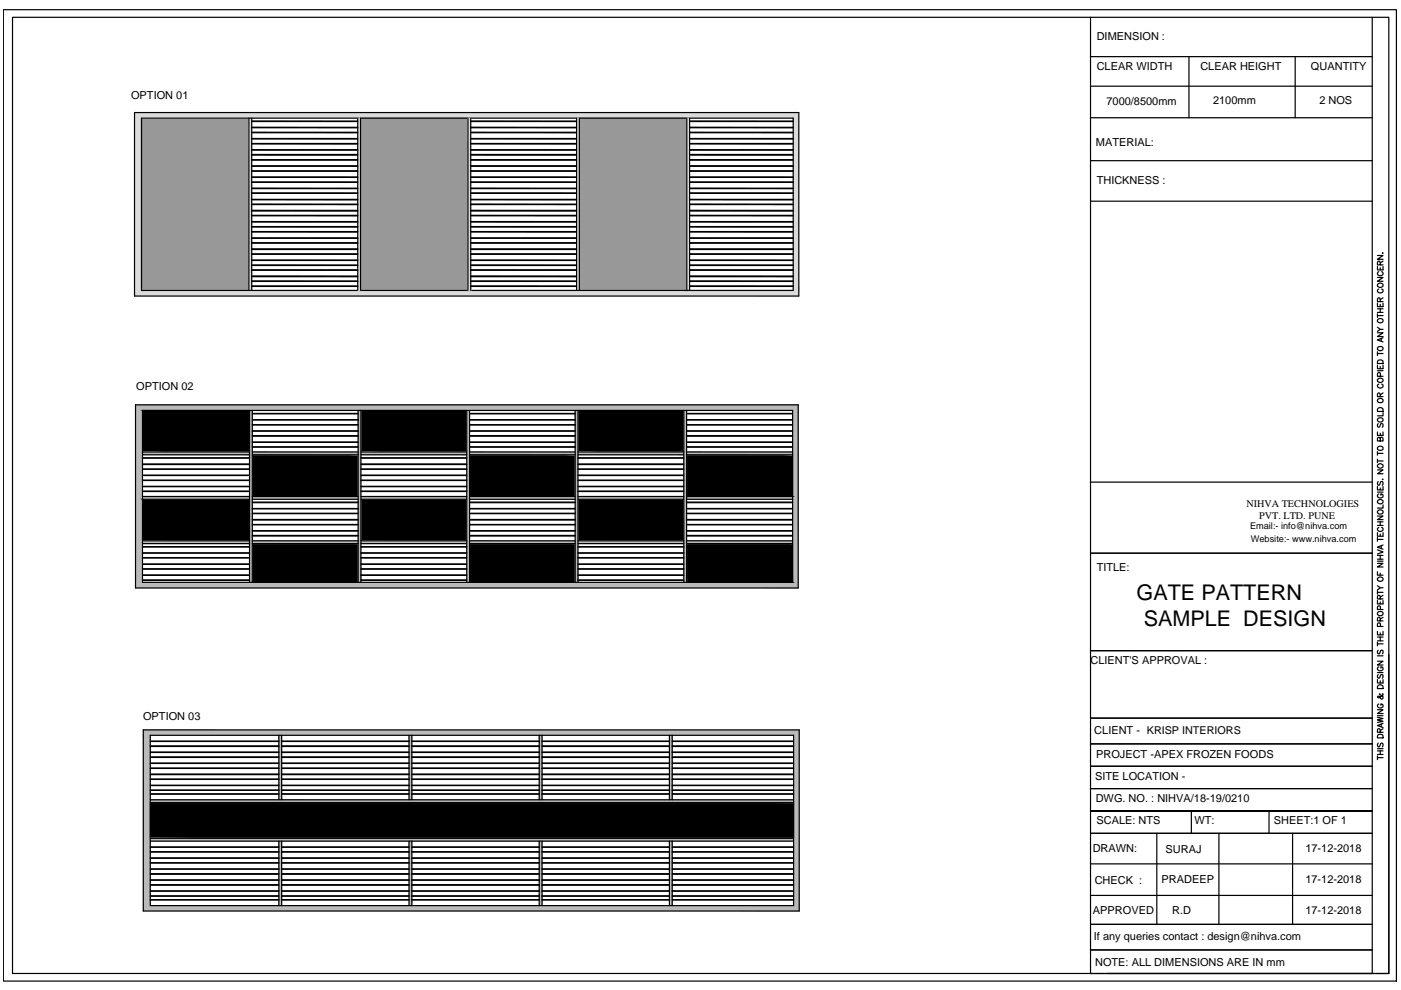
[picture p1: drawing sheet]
<svg xmlns="http://www.w3.org/2000/svg" width="297mm" height="210mm" viewBox="0 0 297 210" stroke-linecap="round" stroke-linejoin="round" font-family="sans-serif">
<!-- layer: 0 -->
<g fill="none" stroke="#000" stroke-width=".25">
<path d="M.7 2.1h295.4v205.9h-295.4zM2.7 3.7h291.8v202.7h-291.8zM231.2 3.7v202.7h59.7v-202.7M231.2 12h59.7M231.2 18.3h59.7M252.1 12v13M274.6 12v13M28.5 23.9h140.9v38.9h-140.9zM30 25h138.2v36.6h-138.2zM52.8 25v36.6M53.4 36.2h22.4M53.4 36.3h22.4"/>
<path d="M53.4 25v36.6M53.4 38.7h22.4M53.4 33.9h22.4M53.4 35.2h22.4M53.4 37.5h22.4M53.4 25.7h22.4M53.4 27h22.4M53.4 39.9h22.4M53.4 38.6h22.4M53.4 40h22.4M53.4 32.8h22.4M53.4 27.1h22.4"/>
<path d="M53.4 28.1h22.4M53.4 30.4h22.4M53.4 37.6h22.4M53.4 25.8h22.4M53.4 29.4h22.4M53.4 30.5h22.4M53.4 31.7h22.4M53.4 32.9h22.4M53.4 31.8h22.4M75.8 25v36.6M76.4 25v36.6M99.2 25v36.6"/>
<path d="M99.8 36.2h22.4M99.8 36.3h22.4M99.8 38.7h22.4M99.8 33.9h22.4M99.8 35.2h22.4M99.8 37.5h22.4M99.8 25.7h22.4M99.8 27h22.4M99.8 39.9h22.4M99.8 38.6h22.4M99.8 40h22.4M99.8 32.8h22.4"/>
<path d="M99.8 27.1h22.4M99.8 28.1h22.4M99.8 30.4h22.4M99.8 37.6h22.4M99.8 25.8h22.4M99.8 29.4h22.4M99.8 30.5h22.4M99.8 31.7h22.4M99.8 32.9h22.4M99.8 31.8h22.4M99.8 25v36.6M122.2 25v36.6"/>
<path d="M122.8 25v36.6M145.6 25v36.6M146.2 36.2h22M146.2 36.3h22M146.2 38.7h22M146.2 33.9h22M146.2 35.2h22M146.2 37.5h22M146.2 25.7h22M146.2 27h22M146.2 39.9h22M146.2 38.6h22"/>
<path d="M146.2 40h22M146.2 32.8h22M146.2 27.1h22M146.2 28.1h22M146.2 30.4h22M146.2 37.6h22M146.2 25.8h22M146.2 29.4h22M146.2 30.5h22M146.2 31.7h22M146.2 32.9h22M146.2 31.8h22"/>
<path d="M146.2 25v36.6M231.2 25h59.7M231.2 34.1h59.7M53.4 40.9h22.4M53.4 41h22.4M53.4 49.1h22.4M53.4 49.2h22.4M53.4 51.5h22.4M53.4 50.5h22.4M53.4 50.4h22.4M53.4 56.2h22.4M53.4 52.9h22.4"/>
<path d="M53.4 56.3h22.4M53.4 53.9h22.4M53.4 53.8h22.4M53.4 43.4h22.4M53.4 52.8h22.4M53.4 55.1h22.4M53.4 42.3h22.4M53.4 55.2h22.4M53.4 45.7h22.4M53.4 43.3h22.4M53.4 48h22.4M53.4 44.6h22.4"/>
<path d="M53.4 58.5h22.4M53.4 42.4h22.4M53.4 44.7h22.4M53.4 57.3h22.4M53.4 47.1h22.4M53.4 58.7h22.4M53.4 57.2h22.4M53.4 59.7h22.4M53.4 47h22.4M53.4 48.1h22.4M53.4 59.6h22.4M99.8 40.9h22.4"/>
<path d="M99.8 41h22.4M99.8 49.1h22.4M99.8 49.2h22.4M99.8 51.5h22.4M99.8 50.5h22.4M99.8 50.4h22.4M99.8 56.2h22.4M99.8 52.9h22.4M99.8 56.3h22.4M99.8 53.9h22.4M99.8 53.8h22.4M99.8 43.4h22.4"/>
<path d="M99.8 52.8h22.4M99.8 55.1h22.4M99.8 42.3h22.4M99.8 55.2h22.4M99.8 45.7h22.4M99.8 43.3h22.4M99.8 48h22.4M99.8 44.6h22.4M99.8 58.5h22.4M99.8 42.4h22.4M99.8 44.7h22.4M99.8 57.3h22.4"/>
<path d="M99.8 47.1h22.4M99.8 58.7h22.4M99.8 57.2h22.4M99.8 59.7h22.4M99.8 47h22.4M99.8 48.1h22.4M99.8 59.6h22.4M146.2 40.9h22M146.2 41h22M146.2 49.1h22M146.2 49.2h22M146.2 51.5h22"/>
<path d="M146.2 50.5h22M146.2 50.4h22M146.2 56.2h22M146.2 52.9h22M146.2 56.3h22M146.2 53.9h22M146.2 53.8h22M146.2 43.4h22M146.2 52.8h22M146.2 55.1h22M146.2 42.3h22M146.2 55.2h22"/>
<path d="M146.2 45.7h22M146.2 43.3h22M146.2 48h22M146.2 44.6h22M146.2 58.5h22M146.2 42.4h22M146.2 44.7h22M146.2 57.3h22M146.2 47.1h22M146.2 58.7h22M146.2 57.2h22M146.2 59.7h22"/>
<path d="M146.2 47h22M146.2 48.1h22M146.2 59.6h22M231.2 42.7h59.7M292 58.8h1.2l-1.2 .8h1.2M292 56.5v.7h1.2v-.7M292 54.2h1.2l-1.2 .8h1.2M292.3 57.6a.5 .5 0 0 0-.1 .7 .5 .5 0 0 0 .7 .1l.3-.3v-.3l-.3-.2M292.6 56.2l-.1-.8h-.3l-.2 .8h1.2M292.6 56.8v.4M293.1 53.7h.1zM293.2 55.4l-.6 .3"/>
<path d="M53.4 60.7h22.4M53.4 60.6h22.4M99.8 60.7h22.4M99.8 60.6h22.4M146.2 60.7h22M146.2 60.6h22M292 77.4v.8h1.2v-.8M292 70.6h1.2l-1.2 .8h1.2M292 64.3v.7h1.2v-.7M292 66.5v.8M292 74.6v.8M292 78.6h1.2"/>
<path d="M292 75h1.2M292 69.4l.6 .4M292 66.9h1.2M292 66.2h1.2M292 65.5h1.2M292.2 76.4a.65 .65 0 0 1 .8 0 .65 .65 0 0 1 .2 .7h-1.2zM292.2 73.6a.54 .54 0 0 1 .8-.1 .54 .54 0 0 1 .1 .7 .54 .54 0 0 1-.8 .1 .54 .54 0 0 1-.1-.7zM292.2 67.6a.54 .54 0 0 1 .8-.1 .54 .54 0 0 1 .1 .8 .54 .54 0 0 1-.8 .1 .54 .54 0 0 1-.1-.8zM292.2 60.1a.52 .52 0 0 1 .8 0 .52 .52 0 0 1-.1 .8 .51 .51 0 0 1-.7-.1 .51 .51 0 0 1 0-.7zM292.3 61.3a.46 .46 0 0 0-.2 .6 .46 .46 0 0 0 .7 .2 .41 .41 0 0 0 .4-.3 .41 .41 0 0 0-.3-.5M292.6 64l-.1-.8h-.3l-.2 .8h1.2M292.6 64.5v.5"/>
<path d="M292.6 65.5v.7M292.6 77.7v.5M292.7 79.8l-.1-.7-.3-.1-.3 .3v.5h1.2M292.8 71.8v.5M293.2 71.6l-1.2 .5 1.2 .4M293.2 69.8h-.6l-.6 .5M293.2 63.1l-.6 .4M28.7 85.8h140.5v38.9h-140.5zM30.2 87h137.8v36.5h-137.8zM30.2 96.4h22.7M30.2 95.8h22.7M30.2 97.1h22.7"/>
<path d="M30.2 98.4h22.7M30.2 99.4h22.7M30.2 99.5h22.7M30.2 98.5h22.7M52.9 87v36.5M53.5 96.4h22.4M53.5 95.8h22.4M53.5 87v36.5M53.5 87.7h22.4M53.5 89h22.4M53.5 90h22.4M53.5 90.1h22.4"/>
<path d="M53.5 89.1h22.4M53.5 91.3h22.4M53.5 92.4h22.4M53.5 92.5h22.4M53.5 91.4h22.4M53.5 93.7h22.4M53.5 94.7h22.4M53.5 94.8h22.4M53.5 93.8h22.4M75.9 87v36.5M76.5 96.4h22.5M76.5 95.8h22.5"/>
<path d="M76.5 87v36.5M76.5 97.1h22.5M76.5 98.4h22.5M76.5 99.4h22.5M76.5 99.5h22.5M76.5 98.5h22.5M99 87v36.5M99.6 96.4h22.3M99.6 95.8h22.3M99.6 87v36.5M99.6 87.7h22.3M99.6 89h22.3"/>
<path d="M99.6 90h22.3M99.6 90.1h22.3M99.6 89.1h22.3M99.6 91.3h22.3M99.6 92.4h22.3M99.6 92.5h22.3M99.6 91.4h22.3M99.6 93.7h22.3M99.6 94.7h22.3M99.6 94.8h22.3M99.6 93.8h22.3M121.9 87v36.5"/>
<path d="M122.5 96.4h22.5M122.5 95.8h22.5M122.5 87v36.5M122.5 97.1h22.5M122.5 98.4h22.5M122.5 99.4h22.5M122.5 99.5h22.5M122.5 98.5h22.5M145 87v36.5M145.6 96.4h22.4M145.6 95.8h22.4M145.6 87v36.5"/>
<path d="M145.6 87.7h22.4M145.6 89h22.4M145.6 90h22.4M145.6 90.1h22.4M145.6 89.1h22.4M145.6 91.3h22.4M145.6 92.4h22.4M145.6 92.5h22.4M145.6 91.4h22.4M145.6 93.7h22.4M145.6 94.7h22.4M145.6 94.8h22.4"/>
<path d="M145.6 93.8h22.4M292 99.6h1.2l-1.2 .8h1.2M292 91.6v.7h1.2v-.7M292 95.7v.8M292 97.4v.7M292 97.7h1.2M292 96.1h1.2M292.1 94.8a.53 .53 0 0 1 .8-.2 .53 .53 0 0 1 0 .8 .52 .52 0 0 1-.6 .1 .52 .52 0 0 1-.2-.7zM292.2 98.5a.52 .52 0 0 1 .8-.1 .52 .52 0 0 1-.1 .8 .51 .51 0 0 1-.7 0 .51 .51 0 0 1 0-.7zM292.2 89.8l-.2 .3 .2 .5 .3-.1 .3-.6h.4v.4l-.1 .3M292.2 88.7a.54 .54 0 0 1 .8-.1 .54 .54 0 0 1 .1 .8 .54 .54 0 0 1-.8 0 .54 .54 0 0 1-.1-.7zM292.2 86.6l.3-.2 .6 .2 .1 .6h-1.2z"/>
<path d="M292.2 84.6a.52 .52 0 0 1 .8-.1 .52 .52 0 0 1-.1 .8 .51 .51 0 0 1-.7 0 .51 .51 0 0 1 0-.7zM292.2 80.3a.52 .52 0 0 1 .8-.1 .52 .52 0 0 1-.1 .8 .51 .51 0 0 1-.7 0 .51 .51 0 0 1 0-.7zM292.3 81.4a.52 .52 0 0 0 0 .8 .52 .52 0 0 0 .8 0l.1-.5-.3-.3M292.6 93l.2-.3 .4 .1v.2v.5h-1.2l.2-.7 .2-.1 .2 .1v.7M292.6 84.1v-.5l-.3-.3-.3 .3v.5h1.2M292.6 91.8v.5M293.2 87.5v.7h-1.2M293.2 83.3l-.6 .4M30.2 117.3h22.7M30.2 105.9h22.7M30.2 105.3h22.7M30.2 115.3h22.7"/>
<path d="M30.2 114.7h22.7M30.2 115.9h22.7M30.2 116h22.7M30.2 117.2h22.7M30.2 118.2h22.7M30.2 118.3h22.7M30.2 119.6h22.7M30.2 119.7h22.7M30.2 100.7h22.7M30.2 101.8h22.7M30.2 101.9h22.7M30.2 100.8h22.7"/>
<path d="M30.2 103.1h22.7M30.2 104.1h22.7M30.2 104.2h22.7M30.2 103.2h22.7M53.5 105.9h22.4M53.5 105.3h22.4M53.5 115.3h22.4M53.5 114.7h22.4M53.5 106.5h22.4M53.5 106.6h22.4M53.5 107.8h22.4M53.5 108.8h22.4"/>
<path d="M53.5 108.9h22.4M53.5 107.9h22.4M53.5 110.1h22.4M53.5 111.2h22.4M53.5 111.3h22.4M53.5 110.3h22.4M53.5 112.5h22.4M53.5 113.5h22.4M53.5 113.7h22.4M53.5 112.6h22.4M76.5 117.3h22.5M76.5 105.9h22.5"/>
<path d="M76.5 105.3h22.5M76.5 115.3h22.5M76.5 114.7h22.5M76.5 115.9h22.5M76.5 116h22.5M76.5 117.2h22.5M76.5 118.2h22.5M76.5 118.3h22.5M76.5 119.6h22.5M76.5 119.7h22.5M76.5 100.7h22.5M76.5 101.8h22.5"/>
<path d="M76.5 101.9h22.5M76.5 100.8h22.5M76.5 103.1h22.5M76.5 104.1h22.5M76.5 104.2h22.5M76.5 103.2h22.5M99.6 105.9h22.3M99.6 105.3h22.3M99.6 115.3h22.3M99.6 114.7h22.3M99.6 106.5h22.3M99.6 106.6h22.3"/>
<path d="M99.6 107.8h22.3M99.6 108.8h22.3M99.6 108.9h22.3M99.6 107.9h22.3M99.6 110.1h22.3M99.6 111.2h22.3M99.6 111.3h22.3M99.6 110.3h22.3M99.6 112.5h22.3M99.6 113.5h22.3M99.6 113.7h22.3M99.6 112.6h22.3"/>
<path d="M122.5 117.3h22.5M122.5 105.9h22.5M122.5 105.3h22.5M122.5 115.3h22.5M122.5 114.7h22.5M122.5 115.9h22.5M122.5 116h22.5M122.5 117.2h22.5M122.5 118.2h22.5M122.5 118.3h22.5M122.5 119.6h22.5M122.5 119.7h22.5"/>
<path d="M122.5 100.7h22.5M122.5 101.8h22.5M122.5 101.9h22.5M122.5 100.8h22.5M122.5 103.1h22.5M122.5 104.1h22.5M122.5 104.2h22.5M122.5 103.2h22.5M145.6 105.9h22.4M145.6 105.3h22.4M145.6 115.3h22.4M145.6 114.7h22.4"/>
<path d="M145.6 106.5h22.4M145.6 106.6h22.4M145.6 107.8h22.4M145.6 108.8h22.4M145.6 108.9h22.4M145.6 107.9h22.4M145.6 110.1h22.4M145.6 111.2h22.4M145.6 111.3h22.4M145.6 110.3h22.4M145.6 112.5h22.4M145.6 113.5h22.4"/>
<path d="M145.6 113.7h22.4M145.6 112.6h22.4M231.2 117.3h59.7M231.2 102.2h59.7M292 119.5h1.2l-1.2 .7h1.2M292 116.6l1.2 .4-1.2 .5M292 112.9v.8h1.2v-.8M292 109.4h1.2l-1.2 .8h1.2M292 103.2v.7h1.2v-.7M292 113.9v.9M292 119h1.2M292 118.6h1.2"/>
<path d="M292 117.8h1.2M292 114.4h1.2M292 111.4h1.2M292 110.6h1.2M292 104.3h1.2M292.1 108.3a.53 .53 0 0 1 .8-.2 .53 .53 0 0 1 0 .9 .52 .52 0 0 1-.6 0 .52 .52 0 0 1-.2-.7zM292.2 106a.52 .52 0 0 1 .8 0 .52 .52 0 0 1-.1 .8 .51 .51 0 0 1-.7-.1 .51 .51 0 0 1 0-.7zM292.2 102.1l-.2 .3 .2 .5 .3-.1 .4-.7h.2l.1 .3-.1 .5M292.3 111.8a.52 .52 0 0 0 0 .8 .52 .52 0 0 0 .8 0l.1-.5-.3-.3M292.3 104.7a.5 .5 0 0 0-.1 .8 .5 .5 0 0 0 .7 0 .41 .41 0 0 0 .3-.5 .41 .41 0 0 0-.4-.3v.3M292.6 103.4v.5M292.6 110.6v.8"/>
<path d="M292.6 113.2v.5M292.6 117.8v.8M292.8 115.7v.6M293.1 101.6h.1zM293.2 115.6l-1.2 .4 1.2 .4M293.2 107v.7h-1.2M30.2 120.6h22.7M30.2 120.7h22.7M30.2 121.9h22.7M30.2 123h22.7M30.2 122h22.7M76.5 120.6h22.5"/>
<path d="M76.5 120.7h22.5M76.5 121.9h22.5M76.5 123h22.5M76.5 122h22.5M122.5 120.6h22.5M122.5 120.7h22.5M122.5 121.9h22.5M122.5 123h22.5M122.5 122h22.5M290.9 138h-59.7h59.7M292 133.9v.7h1.2v-.7M292 127.3v.7h1.2v-.7"/>
<path d="M292 121.2v.7h1.2M292 125.2v.8M292 136.1v.8M292 139.1h1.2M292 136.5h1.2M292 135.9h1.2M292 135.1h1.2M292 125.6h1.2M292 124.2l.6 .4M292.2 137.9l-.2 .2 .2 .5 .3-.1 .3-.6 .4 .1v.4l-.1 .2M292.2 129.7a.54 .54 0 0 1 .8 0 .54 .54 0 0 1 .1 .7 .54 .54 0 0 1-.8 .1 .54 .54 0 0 1-.1-.8zM292.2 122.5a.52 .52 0 0 1 .8-.1 .52 .52 0 0 1-.1 .8 .51 .51 0 0 1-.7 0 .51 .51 0 0 1 0-.7z"/>
<path d="M292.6 131.6v-.6l-.4-.1-.2 .7h1.2M292.6 127v-.7h-.4l-.2 .7h1.2M292.6 121.5v.4M292.6 127.6v.4M292.6 134.2v.4M292.6 135.1v.8M292.7 132.8l-.1-.6-.4-.1-.2 .7h1.2M292.7 129.2l-.1-.6-.4-.1-.2 .7h1.2M293.2 124.6h-.6l-.6 .5M293.2 130.9l-.6 .4M293.2 126.2l-.6 .4M294.5 138.8v67.6h-59.8"/>
<path d="M30.4 154.8h139v38.4h-139zM31.9 155.9h136.4v36.1h-136.4zM31.9 157.1h27.2M31.9 158.1h27.2M31.9 158.3h27.2M31.9 157.2h27.2M31.9 159.5h27.2M59.1 155.9v13.7M59.7 155.9v13.7M59.7 157.1h27M59.7 158.1h27M59.7 158.3h27"/>
<path d="M59.7 157.2h27M59.7 159.5h27M86.7 155.9v13.7M87.3 155.9v13.7M87.3 157.1h27M87.3 158.1h27M87.3 158.3h27M87.3 157.2h27M87.3 159.5h27M114.3 155.9v13.7M114.9 155.9v13.7M114.9 157.1h27"/>
<path d="M114.9 158.1h27M114.9 158.3h27M114.9 157.2h27M114.9 159.5h27M141.9 155.9v13.7M142.5 155.9v13.7M142.5 157.1h25.8M142.5 158.1h25.8M142.5 158.3h25.8M142.5 157.2h25.8M142.5 159.5h25.8M231.2 152.3h59.7"/>
<path d="M231.2 157.7h59.7M292 152.1l1.2 .2-1.2 .3 1.2 .3-1.2 .3M292 150.5h1.2l-1.2 .8h1.2M292 144.1v.7h1.2v-.7M292 140.2h1.2l-1.2 .8h1.2M292 160h1.2M292 159.2h1.2M292 158.7h1.2M292 151.8h1.2M292 142.6h1.2M292.2 157.6l-.2 .2 .2 .6 .3-.1 .4-.7h.2l.1 .2-.1 .6M292.2 155.8a.65 .65 0 0 1 .8-.1 .65 .65 0 0 1 .2 .7h-1.2z"/>
<path d="M292.2 145.3a.65 .65 0 0 1 .8 0 .65 .65 0 0 1 .2 .7h-1.2zM292.2 143l-.2 .3 .2 .5 .3-.1 .3-.6h.4v.4l-.1 .3M292.3 149.3a.5 .5 0 0 0-.1 .7 .5 .5 0 0 0 .7 .1 .41 .41 0 0 0 .3-.5 .41 .41 0 0 0-.4-.3v.2M292.3 141.4a.5 .5 0 0 0-.1 .7 .5 .5 0 0 0 .7 .1 .41 .41 0 0 0 .3-.5 .41 .41 0 0 0-.4-.3v.3M292.6 147.1l-.1 .1a.68 .68 0 0 1 .6 1h-.3l-.3-.6h-.3l-.2 .2 .2 .1h.3l.7-.5v-.3h-.1M292.6 155.3v-.7l-.4-.1-.2 .8h1.2M292.6 144.3v.5M292.6 159.2v.8M292.8 153.5v.6M293.2 153.4l-1.2 .4 1.2 .4M293.2 154.5l-.6 .4M31.9 178.3h136.4"/>
<path d="M31.9 177.7h136.4M31.9 169.6h136.4M31.9 170.2h136.4M31.9 160.5h27.2M31.9 160.6h27.2M31.9 161.8h27.2M31.9 162.8h27.2M31.9 162.9h27.2M31.9 161.9h27.2M31.9 164.1h27.2M31.9 165.2h27.2M31.9 165.3h27.2"/>
<path d="M31.9 164.2h27.2M31.9 166.5h27.2M31.9 167.5h27.2M31.9 167.6h27.2M31.9 166.6h27.2M31.9 168.4h27.2M31.9 168.3h27.2M31.9 179.6h27.2M59.1 178.3v13.7M59.7 178.3v13.7M59.7 160.5h27M59.7 160.6h27"/>
<path d="M59.7 161.8h27M59.7 162.8h27M59.7 162.9h27M59.7 161.9h27M59.7 164.1h27M59.7 165.2h27M59.7 165.3h27M59.7 164.2h27M59.7 166.5h27M59.7 167.5h27M59.7 167.6h27M59.7 166.6h27"/>
<path d="M59.7 168.4h27M59.7 168.3h27M59.7 179.6h27M86.7 178.3v13.7M87.3 178.3v13.7M87.3 160.5h27M87.3 160.6h27M87.3 161.8h27M87.3 162.8h27M87.3 162.9h27M87.3 161.9h27M87.3 164.1h27"/>
<path d="M87.3 165.2h27M87.3 165.3h27M87.3 164.2h27M87.3 166.5h27M87.3 167.5h27M87.3 167.6h27M87.3 166.6h27M87.3 168.4h27M87.3 168.3h27M87.3 179.6h27M114.3 178.3v13.7M114.9 178.3v13.7"/>
<path d="M114.9 160.5h27M114.9 160.6h27M114.9 161.8h27M114.9 162.8h27M114.9 162.9h27M114.9 161.9h27M114.9 164.1h27M114.9 165.2h27M114.9 165.3h27M114.9 164.2h27M114.9 166.5h27M114.9 167.5h27"/>
<path d="M114.9 167.6h27M114.9 166.6h27M114.9 168.4h27M114.9 168.3h27M114.9 179.6h27M141.9 178.3v13.7M142.5 178.3v13.7M142.5 160.5h25.8M142.5 160.6h25.8M142.5 161.8h25.8M142.5 162.8h25.8M142.5 162.9h25.8"/>
<path d="M142.5 161.9h25.8M142.5 164.1h25.8M142.5 165.2h25.8M142.5 165.3h25.8M142.5 164.2h25.8M142.5 166.5h25.8M142.5 167.5h25.8M142.5 167.6h25.8M142.5 166.6h25.8M142.5 168.4h25.8M142.5 168.3h25.8M142.5 179.6h25.8"/>
<path d="M231.2 162.5h59.7M231.2 167.2h59.7M231.2 176.7h59.7M245.3 176.7v19.3M252.6 171.9v4.8M258.4 176.7v19.3M269.1 171.9v4.8M274.1 176.7v19.3M290.9 171.9h-59.7h59.7M292 160.6h1.2M292 160.3v.8M31.9 180.6h27.2"/>
<path d="M31.9 180.7h27.2M31.9 181.9h27.2M31.9 182.9h27.2M31.9 183h27.2M31.9 182h27.2M31.9 184.2h27.2M31.9 185.2h27.2M31.9 185.4h27.2M31.9 184.3h27.2M31.9 186.5h27.2M31.9 187.6h27.2M31.9 187.7h27.2"/>
<path d="M31.9 186.6h27.2M31.9 188.9h27.2M31.9 189.9h27.2M31.9 190h27.2M31.9 189h27.2M31.9 190.8h27.2M31.9 190.7h27.2M59.7 180.6h27M59.7 180.7h27M59.7 181.9h27M59.7 182.9h27M59.7 183h27"/>
<path d="M59.7 182h27M59.7 184.2h27M59.7 185.2h27M59.7 185.4h27M59.7 184.3h27M59.7 186.5h27M59.7 187.6h27M59.7 187.7h27M59.7 186.6h27M59.7 188.9h27M59.7 189.9h27M59.7 190h27"/>
<path d="M59.7 189h27M59.7 190.8h27M59.7 190.7h27M87.3 180.6h27M87.3 180.7h27M87.3 181.9h27M87.3 182.9h27M87.3 183h27M87.3 182h27M87.3 184.2h27M87.3 185.2h27M87.3 185.4h27"/>
<path d="M87.3 184.3h27M87.3 186.5h27M87.3 187.6h27M87.3 187.7h27M87.3 186.6h27M87.3 188.9h27M87.3 189.9h27M87.3 190h27M87.3 189h27M87.3 190.8h27M87.3 190.7h27M114.9 180.6h27"/>
<path d="M114.9 180.7h27M114.9 181.9h27M114.9 182.9h27M114.9 183h27M114.9 182h27M114.9 184.2h27M114.9 185.2h27M114.9 185.4h27M114.9 184.3h27M114.9 186.5h27M114.9 187.6h27M114.9 187.7h27"/>
<path d="M114.9 186.6h27M114.9 188.9h27M114.9 189.9h27M114.9 190h27M114.9 189h27M114.9 190.8h27M114.9 190.7h27M142.5 180.6h25.8M142.5 180.7h25.8M142.5 181.9h25.8M142.5 182.9h25.8M142.5 183h25.8"/>
<path d="M142.5 182h25.8M142.5 184.2h25.8M142.5 185.2h25.8M142.5 185.4h25.8M142.5 184.3h25.8M142.5 186.5h25.8M142.5 187.6h25.8M142.5 187.7h25.8M142.5 186.6h25.8M142.5 188.9h25.8M142.5 189.9h25.8M142.5 190h25.8"/>
<path d="M142.5 189h25.8M142.5 190.8h25.8M142.5 190.7h25.8M231.2 196h59.7M231.2 183.2h59.7M231.2 189.9h59.7M231.2 201.4h59.7"/>
</g>
<g fill="#bababa" stroke="#bababa" stroke-width=".21">
<path d="M30.4 154.8v1.1h139zM30.4 154.8h139v1.1z"/>
<path d="M168.3 155.9v36.1h1.1zM168.3 155.9h1.1v36.1z"/>
<path d="M30.4 155.9v36.1h1.5zM30.4 155.9h1.5v36.1z"/>
<path d="M30.4 192v1.2h139zM30.4 192h139v1.2z"/>
<path d="M114.3 155.9v13.7h.6zM114.3 155.9h.6v13.7z"/>
<path d="M141.9 178.3v13.7h.6zM141.9 178.3h.6v13.7z"/>
<path d="M114.3 178.3v13.7h.6zM114.3 178.3h.6v13.7z"/>
<path d="M86.7 178.3v13.7h.6zM86.7 178.3h.6v13.7z"/>
<path d="M59.1 178.3v13.7h.6zM59.1 178.3h.6v13.7z"/>
<path d="M31.9 177.7v.6h136.4zM31.9 177.7h136.4v.6z"/>
<path d="M31.9 169.6v.6h136.4zM31.9 169.6h136.4v.6z"/>
<path d="M59.1 155.9v13.7h.6zM59.1 155.9h.6v13.7z"/>
<path d="M141.9 155.9v13.7h.6zM141.9 155.9h.6v13.7z"/>
<path d="M86.7 155.9v13.7h.6zM86.7 155.9h.6v13.7z"/>
<path d="M28.7 85.8v1.2h140.5zM28.7 85.8h140.5v1.2z"/>
<path d="M168 87v36.5h1.2zM168 87h1.2v36.5z"/>
<path d="M28.7 87v36.5h1.5zM28.7 87h1.5v36.5z"/>
<path d="M28.7 123.5v1.2h140.5zM28.7 123.5h140.5v1.2z"/>
<path d="M99.6 95.8v.6h22.3zM99.6 95.8h22.3v.6z"/>
<path d="M145.6 95.8v.6h22.4zM145.6 95.8h22.4v.6z"/>
<path d="M145.6 105.3v.6h22.4zM145.6 105.3h22.4v.6z"/>
<path d="M145.6 114.7v.6h22.4zM145.6 114.7h22.4v.6z"/>
<path d="M122.5 114.7v.6h22.5zM122.5 114.7h22.5v.6z"/>
<path d="M99.6 114.7v.6h22.3zM99.6 114.7h22.3v.6z"/>
<path d="M76.5 114.7v.6h22.5zM76.5 114.7h22.5v.6z"/>
<path d="M53.5 114.7v.6h22.4zM53.5 114.7h22.4v.6z"/>
<path d="M30.2 114.7v.6h22.7zM30.2 114.7h22.7v.6z"/>
<path d="M30.2 105.3v.6h22.7zM30.2 105.3h22.7v.6z"/>
<path d="M30.2 95.8v.6h22.7zM30.2 95.8h22.7v.6z"/>
<path d="M53.5 95.8v.6h22.4zM53.5 95.8h22.4v.6z"/>
<path d="M53.5 105.3v.6h22.4zM53.5 105.3h22.4v.6z"/>
<path d="M76.5 95.8v.6h22.5zM76.5 95.8h22.5v.6z"/>
<path d="M122.5 95.8v.6h22.5zM122.5 95.8h22.5v.6z"/>
<path d="M122.5 105.3v.6h22.5zM122.5 105.3h22.5v.6z"/>
<path d="M76.5 105.3v.6h22.5zM76.5 105.3h22.5v.6z"/>
<path d="M99.6 105.3v.6h22.3zM99.6 105.3h22.3v.6z"/>
<path d="M52.9 87v36.5h.6zM52.9 87h.6v36.5z"/>
<path d="M75.9 87v36.5h.6zM75.9 87h.6v36.5z"/>
<path d="M99 87v36.5h.6zM99 87h.6v36.5z"/>
<path d="M145 87v36.5h.6zM145 87h.6v36.5z"/>
<path d="M121.9 87v36.5h.6zM121.9 87h.6v36.5z"/>
<path d="M53.4 25.7l22.4 .1zM53.4 25.7l22.4 .1z"/>
<path d="M53.4 39.9l22.4 .1zM53.4 39.9l22.4 .1z"/>
<path d="M53.4 38.6l22.4 .1zM53.4 38.6l22.4 .1z"/>
<path d="M53.4 37.5l22.4 .1zM53.4 37.5l22.4 .1z"/>
<path d="M53.4 36.2l22.4 .1zM53.4 36.2l22.4 .1z"/>
<path d="M53.4 35.2h22.4zM53.4 35.2h22.4z"/>
<path d="M53.4 33.9h22.4zM53.4 33.9h22.4z"/>
<path d="M53.4 32.8v.1h22.4zM53.4 32.8h22.4v.1z"/>
<path d="M53.4 31.7l22.4 .1zM53.4 31.7l22.4 .1z"/>
<path d="M53.4 30.4l22.4 .1zM53.4 30.4l22.4 .1z"/>
<path d="M53.4 29.4h22.4zM53.4 29.4h22.4z"/>
<path d="M53.4 28.1h22.4zM53.4 28.1h22.4z"/>
<path d="M53.4 27l22.4 .1zM53.4 27l22.4 .1z"/>
<path d="M53.4 40.9l22.4 .1zM53.4 40.9l22.4 .1z"/>
<path d="M53.4 52.8v.1h22.4zM53.4 52.8h22.4v.1z"/>
<path d="M53.4 51.5h22.4zM53.4 51.5h22.4z"/>
<path d="M53.4 50.4l22.4 .1zM53.4 50.4l22.4 .1z"/>
<path d="M53.4 49.1l22.4 .1zM53.4 49.1l22.4 .1z"/>
<path d="M53.4 48l22.4 .1zM53.4 48l22.4 .1z"/>
<path d="M53.4 47l22.4 .1zM53.4 47l22.4 .1z"/>
<path d="M53.4 45.7h22.4zM53.4 45.7h22.4z"/>
<path d="M53.4 44.6v.1h22.4zM53.4 44.6h22.4v.1z"/>
<path d="M53.4 43.3l22.4 .1zM53.4 43.3l22.4 .1z"/>
<path d="M53.4 42.3l22.4 .1zM53.4 42.3l22.4 .1z"/>
<path d="M53.4 60.6l22.4 .1zM53.4 60.6l22.4 .1z"/>
<path d="M53.4 53.8l22.4 .1zM53.4 53.8l22.4 .1z"/>
<path d="M53.4 55.1l22.4 .1zM53.4 55.1l22.4 .1z"/>
<path d="M53.4 56.2l22.4 .1zM53.4 56.2l22.4 .1z"/>
<path d="M53.4 57.2l22.4 .1zM53.4 57.2l22.4 .1z"/>
<path d="M53.4 58.5v.2h22.4zM53.4 58.5h22.4v.2z"/>
<path d="M53.4 59.6l22.4 .1zM53.4 59.6l22.4 .1z"/>
<path d="M146.2 25.7l22 .1zM146.2 25.7l22 .1z"/>
<path d="M146.2 36.2l22 .1zM146.2 36.2l22 .1z"/>
<path d="M146.2 35.2h22zM146.2 35.2h22z"/>
<path d="M146.2 33.9h22zM146.2 33.9h22z"/>
<path d="M146.2 32.8v.1h22zM146.2 32.8h22v.1z"/>
<path d="M146.2 31.7l22 .1zM146.2 31.7l22 .1z"/>
<path d="M146.2 30.4l22 .1zM146.2 30.4l22 .1z"/>
<path d="M146.2 29.4h22zM146.2 29.4h22z"/>
<path d="M146.2 28.1h22zM146.2 28.1h22z"/>
<path d="M146.2 27l22 .1zM146.2 27l22 .1z"/>
<path d="M146.2 37.5l22 .1zM146.2 37.5l22 .1z"/>
<path d="M146.2 60.6l22 .1zM146.2 60.6l22 .1z"/>
<path d="M146.2 59.6l22 .1zM146.2 59.6l22 .1z"/>
<path d="M146.2 58.5v.2h22zM146.2 58.5h22v.2z"/>
<path d="M146.2 57.2l22 .1zM146.2 57.2l22 .1z"/>
<path d="M146.2 56.2l22 .1zM146.2 56.2l22 .1z"/>
<path d="M146.2 55.1l22 .1zM146.2 55.1l22 .1z"/>
<path d="M146.2 53.8l22 .1zM146.2 53.8l22 .1z"/>
<path d="M146.2 52.8v.1h22zM146.2 52.8h22v.1z"/>
<path d="M146.2 51.5h22zM146.2 51.5h22z"/>
<path d="M146.2 50.4l22 .1zM146.2 50.4l22 .1z"/>
<path d="M146.2 49.1l22 .1zM146.2 49.1l22 .1z"/>
<path d="M146.2 48l22 .1zM146.2 48l22 .1z"/>
<path d="M146.2 47l22 .1zM146.2 47l22 .1z"/>
<path d="M146.2 45.7h22zM146.2 45.7h22z"/>
<path d="M146.2 44.6v.1h22zM146.2 44.6h22v.1z"/>
<path d="M146.2 43.3l22 .1zM146.2 43.3l22 .1z"/>
<path d="M146.2 42.3l22 .1zM146.2 42.3l22 .1z"/>
<path d="M146.2 40.9l22 .1zM146.2 40.9l22 .1z"/>
<path d="M146.2 39.9l22 .1zM146.2 39.9l22 .1z"/>
<path d="M146.2 38.6l22 .1zM146.2 38.6l22 .1z"/>
<path d="M99.8 25.7l22.4 .1zM99.8 25.7l22.4 .1z"/>
<path d="M99.8 60.6l22.4 .1zM99.8 60.6l22.4 .1z"/>
<path d="M99.8 59.6l22.4 .1zM99.8 59.6l22.4 .1z"/>
<path d="M99.8 58.5v.2h22.4zM99.8 58.5h22.4v.2z"/>
<path d="M99.8 57.2l22.4 .1zM99.8 57.2l22.4 .1z"/>
<path d="M99.8 56.2l22.4 .1zM99.8 56.2l22.4 .1z"/>
<path d="M99.8 55.1l22.4 .1zM99.8 55.1l22.4 .1z"/>
<path d="M99.8 53.8l22.4 .1zM99.8 53.8l22.4 .1z"/>
<path d="M99.8 52.8v.1h22.4zM99.8 52.8h22.4v.1z"/>
<path d="M99.8 51.5h22.4zM99.8 51.5h22.4z"/>
<path d="M99.8 50.4l22.4 .1zM99.8 50.4l22.4 .1z"/>
<path d="M99.8 49.1l22.4 .1zM99.8 49.1l22.4 .1z"/>
<path d="M99.8 48l22.4 .1zM99.8 48l22.4 .1z"/>
<path d="M99.8 47l22.4 .1zM99.8 47l22.4 .1z"/>
<path d="M99.8 45.7h22.4zM99.8 45.7h22.4z"/>
<path d="M99.8 44.6v.1h22.4zM99.8 44.6h22.4v.1z"/>
<path d="M99.8 43.3l22.4 .1zM99.8 43.3l22.4 .1z"/>
<path d="M99.8 42.3l22.4 .1zM99.8 42.3l22.4 .1z"/>
<path d="M99.8 40.9l22.4 .1zM99.8 40.9l22.4 .1z"/>
<path d="M99.8 39.9l22.4 .1zM99.8 39.9l22.4 .1z"/>
<path d="M99.8 38.6l22.4 .1zM99.8 38.6l22.4 .1z"/>
<path d="M99.8 37.5l22.4 .1zM99.8 37.5l22.4 .1z"/>
<path d="M99.8 36.2l22.4 .1zM99.8 36.2l22.4 .1z"/>
<path d="M99.8 35.2h22.4zM99.8 35.2h22.4z"/>
<path d="M99.8 33.9h22.4zM99.8 33.9h22.4z"/>
<path d="M99.8 32.8v.1h22.4zM99.8 32.8h22.4v.1z"/>
<path d="M99.8 31.7l22.4 .1zM99.8 31.7l22.4 .1z"/>
<path d="M99.8 30.4l22.4 .1zM99.8 30.4l22.4 .1z"/>
<path d="M99.8 29.4h22.4zM99.8 29.4h22.4z"/>
<path d="M99.8 28.1h22.4zM99.8 28.1h22.4z"/>
<path d="M99.8 27l22.4 .1zM99.8 27l22.4 .1z"/>
</g>
<g fill="#000" stroke="#000" stroke-width=".21">
<path d="M30.2 87v8.8h22.7zM30.2 87h22.7v8.8z"/>
<path d="M76.5 87v8.8h22.5zM76.5 87h22.5v8.8z"/>
<path d="M122.5 87v8.8h22.5zM122.5 87h22.5v8.8z"/>
<path d="M30.2 105.9v8.8h22.7zM30.2 105.9h22.7v8.8z"/>
<path d="M53.5 96.4v8.9h22.4zM53.5 96.4h22.4v8.9z"/>
<path d="M76.5 105.9v8.8h22.5zM76.5 105.9h22.5v8.8z"/>
<path d="M99.6 96.4v8.9h22.3zM99.6 96.4h22.3v8.9z"/>
<path d="M122.5 105.9v8.8h22.5zM122.5 105.9h22.5v8.8z"/>
<path d="M145.6 96.4v8.9h22.4zM145.6 96.4h22.4v8.9z"/>
<path d="M53.5 115.3v8.2h22.4zM53.5 115.3h22.4v8.2z"/>
<path d="M99.6 115.3v8.2h22.3zM99.6 115.3h22.3v8.2z"/>
<path d="M145.6 115.3v8.2h22.4zM145.6 115.3h22.4v8.2z"/>
<path d="M31.9 170.2v7.5h136.4zM31.9 170.2h136.4v7.5z"/>
</g>
<g fill="#989898" stroke="#989898" stroke-width=".21">
<path d="M30 25v36.6h22.8zM30 25h22.8v36.6z"/>
<path d="M122.8 25v36.6h22.8zM122.8 25h22.8v36.6z"/>
<path d="M76.4 25v36.6h22.8zM76.4 25h22.8v36.6z"/>
</g>
<g fill="#dbdbdb" stroke="#dbdbdb" stroke-width=".21">
<path d="M28.5 23.9v1.1h140.9zM28.5 23.9h140.9v1.1z"/>
<path d="M168.2 25v36.6h1.2zM168.2 25h1.2v36.6z"/>
<path d="M28.5 25v36.6h1.5zM28.5 25h1.5v36.6z"/>
<path d="M28.5 61.6v1.2h140.9zM28.5 61.6h140.9v1.2z"/>
<path d="M52.8 25v36.6h.6zM52.8 25h.6v36.6z"/>
<path d="M145.6 25v36.6h.6zM145.6 25h.6v36.6z"/>
<path d="M122.2 25v36.6h.6zM122.2 25h.6v36.6z"/>
<path d="M75.8 25v36.6h.6zM75.8 25h.6v36.6z"/>
<path d="M99.2 25v36.6h.6zM99.2 25h.6v36.6z"/>
</g>
<g font-size="4.6">
<text x="241" y="127.2">GATE PATTERN</text>
<text x="242.5" y="132.7">SAMPLE DESIGN</text>
</g>
<g font-size="2.3">
<text x="232.5" y="8.4">DIMENSION :</text>
<text x="232.5" y="14.8">CLEAR WIDTH</text>
<text x="254.5" y="14.8">CLEAR HEIGHT</text>
<text x="277.9" y="14.8">QUANTITY</text>
<text x="27.8" y="21">OPTION 01</text>
<text x="234.6" y="22.2">7000/8500mm</text>
<text x="257.2" y="22">2100mm</text>
<text x="279.7" y="22">2 NOS</text>
<text x="232.4" y="30.9">MATERIAL:</text>
<text x="232.5" y="38.9">THICKNESS :</text>
<text x="28.9" y="82.8">OPTION 02</text>
<text x="232.5" y="121.1">TITLE:</text>
<text x="231.2" y="140.8">CLIENT'S APPROVAL :</text>
<text x="30.3" y="152.6">OPTION 03</text>
<text x="232" y="155.7">CLIENT - KRISP INTERIORS</text>
<text x="232.4" y="160.8">PROJECT -APEX FROZEN FOODS</text>
<text x="232.2" y="165.4">SITE LOCATION -</text>
<text x="232.3" y="170.1">DWG. NO. : NIHVA/18-19/0210</text>
<text x="232.5" y="174.8">SCALE: NTS</text>
<text x="253.2" y="174.7">WT:</text>
<text x="270.1" y="174.8">SHEET:1 OF 1</text>
<text x="231.7" y="180.7">DRAWN:</text>
<text x="247.1" y="180.8">SURAJ</text>
<text x="276.8" y="180.7">17-12-2018</text>
<text x="232.1" y="187.4">CHECK :</text>
<text x="246.3" y="187.2">PRADEEP</text>
<text x="276.8" y="187.2">17-12-2018</text>
<text x="231.7" y="193.8">APPROVED</text>
<text x="248.5" y="193.8">R.D</text>
<text x="276.8" y="193.9">17-12-2018</text>
<text x="231.9" y="199.2">If any queries contact : design@nihva.com</text>
<text x="232.2" y="204.8">NOTE: ALL DIMENSIONS ARE IN mm</text>
</g>
<g font-size="2.2">
<text x="264.3" y="107.6">NIHVA TECHNOLOGIES</text>
<text x="267" y="110.1">PVT. LTD. PUNE</text>
</g>
<g font-size="1.9">
<text x="265" y="112.1">Email:- info@nihva.com</text>
<text x="265.2" y="115">Website:- www.nihva.com</text>
</g>
</svg>
